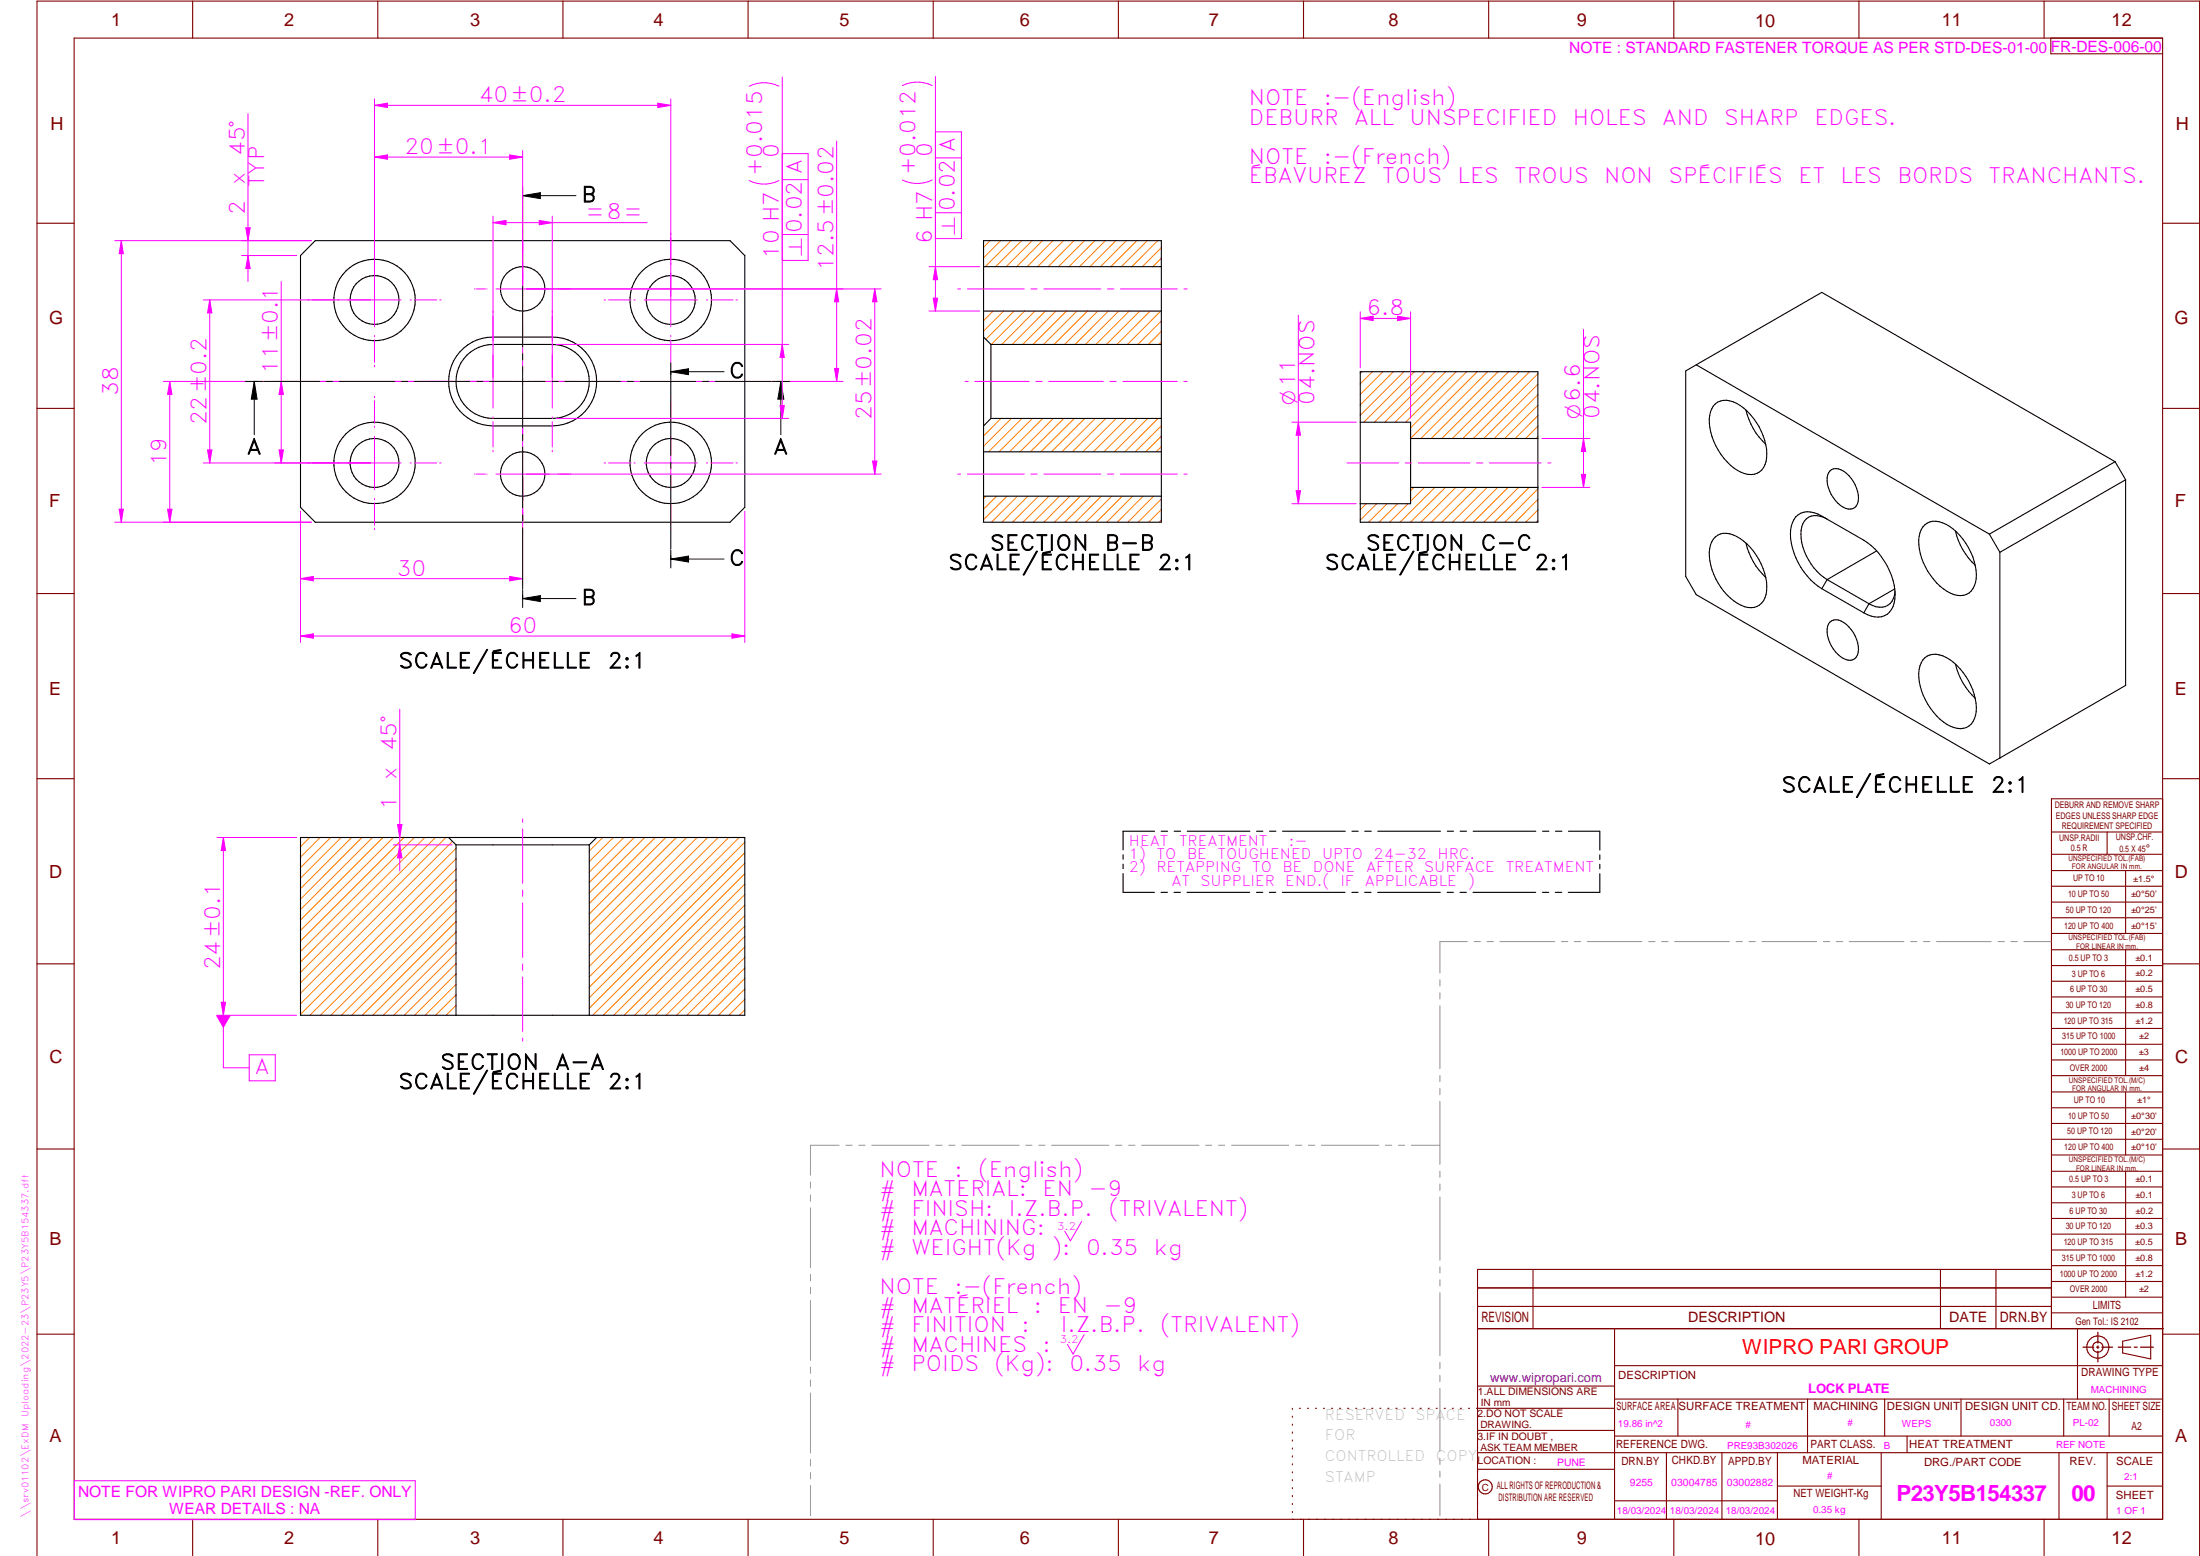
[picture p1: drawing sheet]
<svg xmlns="http://www.w3.org/2000/svg" width="594mm" height="420mm" viewBox="0 0 594 420" stroke-linecap="round" stroke-linejoin="round" font-family="sans-serif">
<g fill="none" stroke="#800000" stroke-width=".3">
<path d="M20 10.3h564v400h-564zM52 .3v10M102 .3v10M152 .3v10M202 .3v10M252 .3v10M302 .3v10M352 .3v10M402 .3v10M452 .3v10M502 .3v10M552 .3v10"/>
<path d="M553.8 10.3v4.2h30.2M10 60.3h10M584 60.3h10M10 110.3h10M584 110.3h10M10 160.3h10M584 160.3h10M10 210.3h10M584 215.7h-30v143.1M584 210.3h10M554 224.7h30M554 230.7h30"/>
<path d="M554 235.1h30M554 239.3h30M569 224.7v6M574 235.1v17M554 243.6h30M554 247.8h30M554 252.1h30M554 256.5h30M574 256.5v33.9M10 260.3h10M554 260.7h30M554 265h30"/>
<path d="M554 269.2h30M554 273.5h30M554 277.7h30M584 260.3h10M554 282h30M554 286.2h30M554 290.4h30M554 294.9h30M554 299.1h30M574 294.9v17M10 310.3h10M554 303.4h30"/>
<path d="M554 307.6h30M554 311.9h30M554 316.3h30M574 316.3v34M584 310.3h10M554 320.5h30M554 324.8h30M554 329h30M554 333.2h30M554 337.5h30M399 358.8h185.2M399 352.8h155"/>
<path d="M399 347.8h155M414 342.8v16M436 358.8v51.5M524 342.8v16M539 342.8v16M554 341.8h30M554 346h30M554 350.3h30M554 354.5h30M554 342.8h-155v67.5M561 358.8v19M10 360.3h10"/>
<path d="M399 374.3h37M436 377.8h148M453.1 377.8v10M488.1 377.8v14.5M508.9 377.8v10M529.5 377.8v10M557.3 377.8v10M569.5 377.8v10M573.2 362.2l7.6-1.6v6.3l-7.6-1.6zM584 368.8h-148M584 360.3h10M349 380.3v.3"/>
<path d="M349 382.4v.3M349 384.6v.3M349 386.7v.3M349 388.8v.3M349 391v.3M349 393.1v.3M349 395.3v.3M349 397.4v.3M349 399.5v.3M350.9 380.3h.2M353.1 380.3h.2M355.2 380.3h.3"/>
<path d="M357.4 380.3h.3M359.6 380.3h.3M361.7 380.3h.3M363.9 380.3h.3M366.1 380.3h.3M368.3 380.3h.2M370.4 380.3h.3M372.6 380.3h.3M374.8 380.3h.3M376.9 380.3h.4M379.1 380.3h.3M381.3 380.3h.3"/>
<path d="M383.4 380.3h.4M385.6 380.3h.3M387.8 380.3h.3M390 380.3h.3M392.2 380.3h.3M394.3 380.3h.3M396.5 380.3h.3M398.7 380.3h37.3M399 396.7h37M399 392.3h185M399 386.2h37M436 387.8h148"/>
<path d="M450 392.3v18M465 392.3v18M480 392.3v18M508 392.3v18M515 387.8v4.5M556 392.3v18M569 392.3v18M52 410.3v9.7M102 410.3v9.7M152 410.3v9.7M202 410.3v9.7M252 410.3v9.7"/>
<path d="M302 410.3v9.7M349 401.7v.3M349 403.8v.4M349 406v.3M349 408.1v.3M352 410.3v9.7M402 410.3v9.7M436 405.3h44M452 410.3v9.7M480 401.3h28M502 410.3v9.7M552 410.3v9.7"/>
<path d="M569 401.3h15M10 420v-419.7h584v419.7"/>
<circle cx="566.5" cy="363.7" r="1.39"/>
<circle cx="566.5" cy="363.8" r="3"/>
<circle cx="401.1" cy="401.5" r="1.9"/>
</g>
<g fill="none" stroke="#f0f" stroke-width=".27">
<path d="M31 65h53.1M101.1 63v.4M101.1 64.2v6.1M101.1 71.1v.3M101.1 73.8v14.4M128.1 78h.2M128.6 78h2.5M131.4 78h.1M133.9 78h14.4M141.1 62v.9M141.1 64.7v35.7M150.7 78h.1"/>
<path d="M151.2 78h2.4M154 78h.1M181.1 63v.4M181.1 64.2v6.1M181.1 71.1v.3M181.1 73.8v14.4M83.1 81h.4M84.3 81h6.1M91.2 81h.3M93.9 81h14.4M101.1 90.6v.3M101.1 91.7v6.1"/>
<path d="M101.1 98.6v.4M110.7 81h.4M111.9 81h6M118.7 81h.4M133.1 84v.4M133.1 85.3v6.8M133.1 93v.4M133.1 95.8v14.4M149.1 84v.4M149.1 85.3v6.8M149.1 93v.4M149.1 95.8v14.4"/>
<path d="M163.1 81h.4M164.3 81h6.1M171.2 81h.3M173.9 81h14.4M181.1 90.6v.3M181.1 91.7v6.1M181.1 98.6v.4M190.7 81h.4M191.9 81h6M198.7 81h.4M101.1 107v.4M101.1 108.2v6.1"/>
<path d="M101.1 115.1v.3M101.1 117.8v14.4M114.1 103h.4M115.4 103h6.9M123.1 103h.4M125.9 103h14.4M133.1 112.6v.4M133.1 113.9v6.8M141.1 102.2v1.7M141.1 105.7v35.7M141.9 103h14.4M149.1 112.6v.4"/>
<path d="M149.1 113.9v6.8M158.7 103h.4M160 103h6.8M167.7 103h.4M181.1 107v.4M181.1 108.2v6.1M181.1 115.1v.3M181.1 117.8v14.4M32.2 137.5h1.1l-.5 3.5zM83.1 125h.4M84.3 125h6.1M91.2 125h.3"/>
<path d="M93.9 125h14.4M101.1 134.6v.4M101.1 135.8v6M110.7 125h.4M111.9 125h6M118.7 125h.4M128.1 128h.2M128.6 128h2.5M131.4 128h.1M133.1 121.6v.4M133.9 128h14.4M149.1 121.6v.4"/>
<path d="M150.7 128h.1M151.2 128h2.4M154 128h.1M163.1 125h.4M164.3 125h6.1M171.2 125h.3M173.9 125h14.4M181.1 134.6v.4M181.1 135.8v6M190.7 125h.4M191.9 125h6M198.7 125h.4"/>
<path d="M31 141h53.1M101.1 142.6v.4M141.1 143.2v.8M181.1 142.6v.4M292.1 329.8l-3.1 5.3-1.5-2.7M292.8 360.4l-3 5.2-1.6-2.6M20.1 399.8h92v10.5h-92z"/>
</g>
<g fill="none" stroke="#949494" stroke-width=".27">
<path d="M396.2 254.3h-7.4v8.5M398.1 254.3h1.6M401.5 254.3h1.8M405 254.3h14.8M421.6 254.3h1.7M425.1 254.3h1.7M428.6 254.3h14.8M445.2 254.3h1.7M448.7 254.3h1.7M452.2 254.3h14.8M468.8 254.3h1.7M472.3 254.3h1.7"/>
<path d="M475.8 254.3h14.8M492.4 254.3h1.7M495.8 254.3h1.8M499.4 254.3h14.7M516 254.3h1.6M519.4 254.3h1.8M522.9 254.3h14.8M539.5 254.3h1.7M543 254.3h1.7M546.5 254.3h7.4M388.8 264.5v1.8M388.8 268.1v1.6"/>
<path d="M388.8 271.6v17M388.8 290.4v1.7M388.8 293.9v1.7M388.8 297.4v17M218.9 319.2v1.6M226.6 309.2h-7.7v8.1M228.4 309.2h1.7M231.9 309.2h1.7M235.4 309.2h15.5M252.7 309.2h1.7M256.2 309.2h1.7M259.7 309.2h15.5"/>
<path d="M277 309.2h1.7M280.5 309.2h1.7M284 309.2h15.5M301.2 309.2h1.8M304.8 309.2h1.7M308.3 309.2h15.5M325.5 309.2h1.7M329.1 309.2h1.6M332.6 309.2h15.4M349.8 309.2h1.7M353.3 309.2h1.7M356.8 309.2h15.5"/>
<path d="M374.1 309.2h1.7M377.6 309.2h1.7M381.1 309.2h7.7M388.8 316.2v1.7M388.8 319.7v1.7M218.9 322.6v1.8M218.9 326.1v16.2M388.8 323.2v17.1M218.9 344.1v1.8M218.9 347.6v1.7M218.9 351.2v16.1M388.8 342.1v1.6"/>
<path d="M388.8 345.6v1.7M388.8 349v17.1M218.9 369.1v1.7M218.9 372.6v1.8M218.9 376.1v16.2M388.8 367.9v1.7M388.8 371.4v1.7M388.8 374.9v17M218.9 394.1v1.8M218.9 397.6v1.7M388.8 393.7v1.7M388.8 397.2v1.7"/>
<path d="M218.9 401.2v8.1M388.8 400.7v8.6"/>
</g>
<path d="M566.5 359.7v3M562.5 363.8h2.9M566.1 363.8h.7M566.5 363.4v.7M566.5 364.9v2.8M567.6 363.8h2.9M572 363.8h3.4M576.3 363.8h.8M578 363.8h3.5" fill="none" stroke="#800000" stroke-width=".34"/>
<g fill="none" stroke="#000" stroke-width=".3">
<path d="M85.1 65h112l4 4v68l-4 4h-112l-4-4v-68zM124.2 95a11.8 11.8 0 0 1 8.9-4h16a12 12 0 0 1 12 12 12 12 0 0 1-12 12h-16a12 12 0 0 1-10.9-7.1 12 12 0 0 1 2-12.9zM126.1 95.9a10.1 10.1 0 0 1 7-2.9h16a10 10 0 0 1 10 10 10 10 0 0 1-10 10h-16a10 10 0 0 1-9.2-6.2 10 10 0 0 1 2.2-10.9zM458 98.5l33.9-19.5 79.3 45.7M458 98.5l-2.8 1.7v55.5l2.8 4.9 79.2 45.7 2.8-1.6M458 98.5l79.2 45.7M463.2 109.1a5.4 5.4 0 0 1 6.7 .4 16.8 16.8 0 0 1 7.1 14.1 4.5 4.5 0 0 1-6.8 4 16.5 16.5 0 0 1-8.5-15.4 5.5 5.5 0 0 1 1.5-3.1zM471.5 110.7a18.5 18.5 0 0 0 5.3 9.3M494.2 127.2a2.89 2.89 0 0 1 3.7 .1 8.8 8.8 0 0 1 3.7 8.7 2.47 2.47 0 0 1-3.9 .9 8.9 8.9 0 0 1-4.2-8.6zM571.2 124.7l2.8 4.8M571.2 124.7l-34 19.5M574 129.5v55.6l-34 19.6"/>
<path d="M574 129.5l-34 19.6M463.2 145a5.4 5.4 0 0 1 6.7 .5 16.8 16.8 0 0 1 7.1 14 4.5 4.5 0 0 1-6.8 3.9 16.4 16.4 0 0 1-8.5-15.3 5.2 5.2 0 0 1 1.5-3.1zM471.5 146.6a18.5 18.5 0 0 0 5.3 9.3M491.9 159a18.5 18.5 0 0 1-8.4-15.9 4.7 4.7 0 0 1 5.4-4.8l2 .5 12.4 7.1a18.3 18.3 0 0 1 8.4 15.8 4.8 4.8 0 0 1-7.4 4.3l-1-.5M491.9 159l11.4 6.5M493.4 156.5l11.3 6.5M493.4 140.2a4.4 4.4 0 0 0-6.2 .5 9.8 9.8 0 0 0 .6 9.4l.6 1.1a14.6 14.6 0 0 0 5 5.3M493.4 156.5l-1.5 2.5M506.8 148.8l-13.4 7.7M511.7 159l-7 4M511.7 159.7a4.1 4.1 0 0 1-6.1 3.8l-.9-.5M519.8 141.7a5.4 5.4 0 0 1 6.7 .5 17.1 17.1 0 0 1 7.1 14 4.4 4.4 0 0 1-5 4.6 13.7 13.7 0 0 1-8.7-7.7 12.3 12.3 0 0 1-1.1-10.1z"/>
<path d="M528.1 143.4a17.4 17.4 0 0 0 5.3 9.2M537.2 144.2l2.8 4.9M540 149.1v55.6M494.2 168a2.83 2.83 0 0 1 3.7 .1 8.7 8.7 0 0 1 3.7 8.7 2.47 2.47 0 0 1-3.9 1 8.9 8.9 0 0 1-4.2-8.7zM504.7 163l-1.4 2.5M519.8 177.6a5.4 5.4 0 0 1 6.7 .5 17 17 0 0 1 7.1 14.1 4.4 4.4 0 0 1-4.1 4.6 10.8 10.8 0 0 1-8.2-5.5 14.5 14.5 0 0 1-2.9-11.5l.8-1.6zM528.1 179.3a17.9 17.9 0 0 0 5.3 9.3"/>
<circle cx="141.1" cy="78" r="6"/>
<circle cx="101.1" cy="81" r="6.6"/>
<circle cx="101.1" cy="81" r="11"/>
<circle cx="181.1" cy="81" r="11"/>
<circle cx="181.1" cy="81" r="6.6"/>
<circle cx="101.1" cy="125" r="11"/>
<circle cx="101.2" cy="125" r="6.6"/>
<circle cx="141.1" cy="128" r="6"/>
<circle cx="181.1" cy="125" r="6.6"/>
<circle cx="181.1" cy="125" r="11"/>
</g>
<path d="M32.2 137.5h1.1l-.5 3.5z" fill="#f0f"/>
<path d="M32.8 65l.5 3.5h-1.1z" fill="none" stroke="#f0f" stroke-width=".27"/>
<path d="M32.8 65l.5 3.5h-1.1z" fill="#f0f"/>
<path d="M32.8 65v76M81.1 138v20M141.1 129v29M81.1 156.3l3.5-.6v1.1z" fill="none" stroke="#f0f" stroke-width=".27"/>
<path d="M81.1 156.3l3.5-.6v1.1z" fill="#f0f"/>
<path d="M137.6 155.7l3.5 .6-3.5 .5z" fill="none" stroke="#f0f" stroke-width=".27"/>
<path d="M137.6 155.7l3.5 .6-3.5 .5z" fill="#f0f"/>
<path d="M81.1 138v35.5M201.1 138v35.5M81.1 156.3h60M81.1 171.7l3.5-.5v1.1z" fill="none" stroke="#f0f" stroke-width=".27"/>
<path d="M81.1 171.7l3.5-.5v1.1z" fill="#f0f"/>
<path d="M197.6 171.2l3.5 .5-3.5 .6z" fill="none" stroke="#f0f" stroke-width=".27"/>
<path d="M197.6 171.2l3.5 .5-3.5 .6z" fill="#f0f"/>
<path d="M65.2 65h18.9M65.2 69h14.9M66.4 61.5h1.2l-.6 3.5zM81.1 171.7h120" fill="none" stroke="#f0f" stroke-width=".27"/>
<path d="M66.4 61.5h1.2l-.6 3.5z" fill="#f0f"/>
<path d="M67 69l.6 3.5h-1.2z" fill="none" stroke="#f0f" stroke-width=".27"/>
<path d="M67 69l.6 3.5h-1.2z" fill="#f0f"/>
<path d="M67 30.7v45.3M44.1 103h88M45.2 137.5h1.2l-.6 3.5zM44.1 141h40" fill="none" stroke="#f0f" stroke-width=".27"/>
<path d="M45.2 137.5h1.2l-.6 3.5z" fill="#f0f"/>
<path d="M45.8 103l.6 3.5h-1.2z" fill="none" stroke="#f0f" stroke-width=".27"/>
<path d="M45.8 103l.6 3.5h-1.2z" fill="#f0f"/>
<path d="M142.2 78h85.5M225.3 99.5h1.2l-.6 3.5zM45.8 103v38M150.2 103h77.5" fill="none" stroke="#f0f" stroke-width=".27"/>
<path d="M225.3 99.5h1.2l-.6 3.5z" fill="#f0f"/>
<path d="M225.9 78l.6 3.5h-1.2z" fill="none" stroke="#f0f" stroke-width=".27"/>
<path d="M225.9 78l.6 3.5h-1.2z" fill="#f0f"/>
<path d="M225.9 38.1v64.9M142.2 78h95.7M142.2 128h95.7M235.6 124.5h1.2l-.6 3.5z" fill="none" stroke="#f0f" stroke-width=".27"/>
<path d="M235.6 124.5h1.2l-.6 3.5z" fill="#f0f"/>
<path d="M236.2 78l.6 3.5h-1.2z" fill="none" stroke="#f0f" stroke-width=".27"/>
<path d="M236.2 78l.6 3.5h-1.2z" fill="#f0f"/>
<path d="M236.2 78v50M74.2 103h57.9M74.2 125h25.9M75.3 121.5h1.2l-.6 3.5z" fill="none" stroke="#f0f" stroke-width=".27"/>
<path d="M75.3 121.5h1.2l-.6 3.5z" fill="#f0f"/>
<path d="M75.9 103l.6 3.5h-1.2z" fill="none" stroke="#f0f" stroke-width=".27"/>
<path d="M75.9 103l.6 3.5h-1.2z" fill="#f0f"/>
<path d="M75.9 76v49M54.9 81h45.2M54.9 125h45.2M56 121.5h1.2l-.6 3.5z" fill="none" stroke="#f0f" stroke-width=".27"/>
<path d="M56 121.5h1.2l-.6 3.5z" fill="#f0f"/>
<path d="M56.6 81l.6 3.5h-1.2z" fill="none" stroke="#f0f" stroke-width=".27"/>
<path d="M56.6 81l.6 3.5h-1.2z" fill="#f0f"/>
<path d="M56.6 81v44M58.6 226.1h21.5M141.1 221.1v.9M141.1 223.8v14.7M141.1 240.3v1.7M141.1 243.8v14.7M58.6 274.2h21.5M59.7 270.6h1.2l-.6 3.6zM141.1 260.3v1.7M141.1 263.8v14.7M141.1 280.3v.8" fill="none" stroke="#f0f" stroke-width=".27"/>
<g fill="none" stroke="#000" stroke-width=".27">
<path d="M66.2 103h4.8M68.7 103v14.4M68.7 103l.7 4.8h-1.5zM71.3 103h15M88.1 103h1.7M91.6 103h15M108.4 103h1.7M111.9 103h15M128.7 103h1.7M132.2 103h15M149 103h1.7M152.5 103h15"/>
<path d="M169.4 103h1.7M172.8 103h15.1M189.7 103h1.7M193.2 103h15M208.5 103h4.8M210.9 103l.8 4.8h-1.6zM210.9 103v14.4"/>
</g>
<path d="M68.7 103l.7 4.8h-1.5zM210.9 103l.8 4.8h-1.6z" fill="#000"/>
<g fill="none" stroke="#ff8000" stroke-width=".27">
<path d="M83.6 226.1l-2.5 2.5M86.4 226.1l-5.3 5.3M89.3 226.1l-8.2 8.2M92.1 226.1l-11 11M94.9 226.1l-13.8 13.8M97.7 226.1l-16.6 16.7M100.6 226.1l-19.5 19.5M103.4 226.1l-22.3 22.3M106.2 226.1l-25.1 25.1M109.1 226.1l-28 28M111.9 226.1l-30.8 30.8M114.7 226.1l-33.6 33.7"/>
<path d="M117.6 226.1l-36.5 36.5M120.4 226.1l-39.3 39.3M122.2 227.2l-41.1 41M123.1 234.7l-39.4 39.5M123.1 237.5l-36.6 36.7M123.1 229.1l-42 42M123.1 231.9l-42 42M162.8 226.1l-3.7 3.7M165.6 226.1l-6.5 6.6M168.5 226.1l-9.4 9.4M171.3 226.1l-12.2 12.2M174.1 226.1l-15 15"/>
<path d="M176.9 226.1l-17.8 17.9M179.8 226.1l-20.7 20.7M182.6 226.1l-23.5 23.5M185.4 226.1l-26.3 26.3M188.2 226.1l-29.1 29.2M191.1 226.1l-32 32M193.9 226.1l-34.8 34.8M196.8 226.1l-37.7 37.7M199.6 226.1l-40.5 40.5M201.1 227.4l-42 42M201.1 230.3l-42 41.9M201.1 233.1l-41 41.1"/>
<path d="M201.1 235.9l-38.2 38.3M201.1 238.7l-35.4 35.5M123.1 243.2l-30.9 31M123.1 240.4l-33.7 33.8M123.1 246l-28.1 28.2M123.1 248.8l-25.3 25.4M123.1 251.7l-22.4 22.5M123.1 254.5l-19.6 19.7M123.1 257.3l-16.8 16.9M201.1 258.5l-15.6 15.7M201.1 255.7l-18.4 18.5M201.1 241.6l-32.5 32.6"/>
<path d="M201.1 244.4l-29.7 29.8M201.1 247.2l-26.9 27M201.1 250.1l-24.1 24.1M201.1 252.9l-21.2 21.3M123.1 260.2l-13.9 14M123.1 263l-11.1 11.2M123.1 265.8l-8.3 8.4M123.1 268.6l-5.5 5.6M123.1 271.5l-2.6 2.7M201.1 269.8l-4.3 4.4M201.1 267l-7.1 7.2M201.1 272.7l-1.5 1.5"/>
<path d="M201.1 264.2l-9.9 10M201.1 261.4l-12.8 12.8"/>
</g>
<path d="M81.1 226.1h120v48.1h-120zM121.2 226.1l1.9 2M123.1 228.1h36M123.1 228.1v46.1M159.1 228.1v46.1M161.1 226.1l-2 2" fill="none" stroke="#000" stroke-width=".3"/>
<path d="M59.7 270.6h1.2l-.6 3.6z" fill="#f0f"/>
<path d="M60.3 226.1l.6 3.6h-1.2z" fill="none" stroke="#f0f" stroke-width=".27"/>
<path d="M60.3 226.1l.6 3.6h-1.2z" fill="#f0f"/>
<path d="M60.3 226.1v62.2" fill="none" stroke="#f0f" stroke-width=".27"/>
<path d="M58.3 274.2h4.1l-2.1 3.5z" fill="#f0f"/>
<g fill="none" stroke="#f0f" stroke-width=".27">
<path d="M243.7 23.1a9.1 9.1 0 0 1 8 0M251.7 48.6a9.1 9.1 0 0 1-8 0M250.9 72h13.6M258.6 78h.8M261.2 78h15.4M278.4 78h1.7M281.9 78h15.4M299 78h1.8M302.5 78h15.4M319.7 78h.9M250.9 84h13.6M252 80.5h1.2l-.6 3.5z"/>
<path d="M260.6 103h.8M263.2 103h14.7M279.7 103h1.7M283.2 103h14.7M299.7 103h1.7M303.2 103h14.7M319.7 103h.9M258.6 128h.8M261.2 128h15.4M278.4 128h1.7M281.9 128h15.4M299 128h1.8"/>
<path d="M302.5 128h15.4M319.7 128h.9M60.3 288.3h7M67.3 284.8h7v7h-7z"/>
</g>
<g fill="none" stroke="#000" stroke-width=".27">
<path d="M141.1 50.4v4.8M141.1 55.5v16.4M141.1 52.8h14.4M141.1 52.8l4.8-.8v1.6zM141.1 73.7v1.7M141.1 77.2v16.5M141.1 95.5v1.7M141.1 99v16.4M141.1 117.2v1.8M141.1 120.7v16.5M141.1 139v1.7M141.1 142.5v16.5"/>
<path d="M141.1 159.2v4.8M141.1 161.6l4.8-.8v1.6zM141.1 161.6h14.4"/>
</g>
<path d="M141.1 52.8l4.8-.8v1.6zM141.1 161.6l4.8-.8v1.6z" fill="#000"/>
<g fill="none" stroke="#ff8000" stroke-width=".27">
<path d="M267.4 65l-1.8 1.8M270.2 65l-4.6 4.6M273 65l-6.9 7M275.9 65l-7 7M278.7 65l-7 7M281.5 65l-7 7M284.3 65l-6.9 7M287.2 65l-7 7M290 65l-7 7M292.9 65l-7.1 7M295.6 65l-6.9 7M298.5 65l-7 7"/>
<path d="M301.3 65l-7 7M304.2 65l-7 7M307 65l-7 7M309.8 65l-7 7M312.6 65l-7 7M313.6 69.7l-2.3 2.3M313.6 66.9l-5.1 5.1M268.2 84l-2.6 2.6M271 84l-5.4 5.4M273.8 84l-7.6 7.6M276.7 84l-9 9M279.5 84l-9 9"/>
<path d="M282.3 84l-9 9M285.2 84l-9 9M288 84l-9 9M290.8 84l-9 9M293.7 84l-9.1 9M296.5 84l-9 9M299.3 84l-9 9M302.1 84l-9 9M305 84l-9.1 9M307.8 84l-9 9M310.6 84l-9 9M313.4 84l-8.9 9"/>
<path d="M313.6 92.3l-.7 .7M313.6 89.5l-3.5 3.5M313.6 86.7l-6.4 6.3M270.3 113l-4.7 4.7M273.1 113l-7.5 7.5M276 113l-9.1 9M278.8 113l-9 9M281.6 113l-9 9M284.4 113l-8.9 9M287.3 113l-9.1 9M290.1 113l-9 9M292.9 113l-9 9"/>
<path d="M295.7 113l-8.9 9M298.6 113l-9 9M301.4 113l-9 9M304.2 113l-9 9M307.1 113l-9 9M309.9 113l-9 9M312.7 113l-9 9M313.6 117.8l-4.2 4.2M313.6 115l-7 7M266.3 134l-.7 .7M269.1 134l-3.5 3.5M271.9 134l-6.3 6.3"/>
<path d="M274.7 134l-6.9 7M277.6 134l-7 7M280.4 134l-7 7M283.2 134l-7 7M286.1 134l-7 7M288.9 134l-7 7M291.7 134l-7 7M294.5 134l-6.9 7M297.4 134l-7 7M300.2 134l-7 7M303.1 134l-7.1 7M305.9 134l-7 7"/>
<path d="M308.7 134l-7 7M311.5 134l-7 7M313.6 120.6l-1.4 1.4M313.6 137.6l-3.4 3.4M313.6 134.7l-6.3 6.3M313.6 140.4l-.6 .6"/>
</g>
<path d="M265.6 65h48v76h-48zM265.6 72h48M265.6 84h48M265.6 91l2 2M267.6 93h46M267.6 93v20M267.6 113h46M267.6 113l-2 2M265.6 134h48M265.6 122h48" fill="none" stroke="#000" stroke-width=".3"/>
<path d="M252 80.5h1.2l-.6 3.5z" fill="#f0f"/>
<path d="M252.6 72l.6 3.5h-1.2z" fill="none" stroke="#f0f" stroke-width=".27"/>
<path d="M252.6 72l.6 3.5h-1.2z" fill="#f0f"/>
<path d="M252.6 20.7v63.3M252.6 35.6h7v28.8h-7M101.1 40.6v39.4M137.6 41.8l3.5 .6-3.5 .6zM141.1 40.6v36.4M252.6 57.4h7M252.6 42.6h7" fill="none" stroke="#f0f" stroke-width=".27"/>
<path d="M137.6 41.8l3.5 .6-3.5 .6z" fill="#f0f"/>
<path d="M101.1 42.4l3.5-.6v1.2z" fill="none" stroke="#f0f" stroke-width=".27"/>
<path d="M101.1 42.4l3.5-.6v1.2z" fill="#f0f"/>
<path d="M101.1 28.4l3.5-.5v1.1zM101.1 26.7v53.3M181.1 26.7v53.3M101.1 42.4h40" fill="none" stroke="#f0f" stroke-width=".27"/>
<path d="M101.1 28.4l3.5-.5v1.1z" fill="#f0f"/>
<path d="M177.6 27.9l3.5 .5-3.5 .6z" fill="none" stroke="#f0f" stroke-width=".27"/>
<path d="M177.6 27.9l3.5 .5-3.5 .6z" fill="#f0f"/>
<path d="M101.1 28.4h80M348.9 114h17.4M348.9 136h17.4M350 132.5h1.2l-.6 3.5zM363.7 125h14M379.5 125h1.7M383 125h13.9M398.7 125h1.7M402.2 125h14M418 125h.8" fill="none" stroke="#f0f" stroke-width=".27"/>
<path d="M181.1 98v4.8M181.1 103v20M181.1 100.4h14.4M181.1 100.4l4.8-.8v1.6zM181.1 124.8v1.7M181.1 128.3v20M181.1 151l4.8-.8v1.6zM181.1 148.5v4.9M181.1 151h14.4" fill="none" stroke="#000" stroke-width=".27"/>
<path d="M181.1 100.4l4.8-.8v1.6zM181.1 151l4.8-.8v1.6z" fill="#000"/>
<g fill="none" stroke="#ff8000" stroke-width=".27">
<path d="M367.8 100.4l-.5 .4M370.6 100.4l-3.3 3.3M373.4 100.4l-6.1 6.1M376.3 100.4l-9 8.9M379.1 100.4l-11.8 11.7M381.9 100.4l-13.6 13.6M384.8 100.4l-13.7 13.6M387.6 100.4l-13.6 13.6M390.4 100.4l-13.6 13.6M393.2 100.4l-13.6 13.6M396.1 100.4l-15.2 15.1M398.9 100.4l-18 18"/>
<path d="M401.7 100.4l-18 18M404.5 100.4l-18 18M407.4 100.4l-18.1 18M410.2 100.4l-18 18M413 100.4l-18 18M415.3 100.9l-17.5 17.5M415.3 109.4l-9 9M415.3 117.9l-.5 .5M415.3 112.2l-6.2 6.2M415.3 103.8l-14.6 14.6M415.3 115.1l-3.3 3.3M415.3 106.6l-11.8 11.8"/>
<path d="M368.9 136l-1.6 1.6M371.8 136l-4.5 4.5M374.6 136l-5 5M377.4 136l-5 5M380.2 136l-5 5M381.8 131.6l-.9 .9M384.6 131.6l-3.7 3.7M387.5 131.6l-9.4 9.4M390.3 131.6l-9.4 9.4M393.1 131.6l-9.4 9.4M395.9 131.6l-9.4 9.4M398.8 131.6l-9.4 9.4"/>
<path d="M401.6 131.6l-9.4 9.4M404.4 131.6l-9.4 9.4M407.2 131.6l-9.4 9.4M410.1 131.6l-9.4 9.4M412.9 131.6l-9.4 9.4M415.3 134.9l-6.1 6.1M415.3 137.7l-3.3 3.3M415.3 132l-8.9 9M415.3 140.5l-.5 .5"/>
</g>
<path d="M367.3 100.4h48v40.6h-48zM367.3 114h13.6v22h-13.6M380.9 118.4h34.4M380.9 131.6h34.4" fill="none" stroke="#000" stroke-width=".3"/>
<path d="M350 132.5h1.2l-.6 3.5z" fill="#f0f"/>
<path d="M350.6 114l.6 3.5h-1.2z" fill="none" stroke="#f0f" stroke-width=".27"/>
<path d="M350.6 114l.6 3.5h-1.2z" fill="#f0f"/>
<path d="M350.6 85.1v50.9M416.3 118.4h13M416.3 131.6h13M427 128.1h1.2l-.6 3.5z" fill="none" stroke="#f0f" stroke-width=".27"/>
<path d="M427 128.1h1.2l-.6 3.5z" fill="#f0f"/>
<path d="M427.6 118.4l.6 3.5h-1.2z" fill="none" stroke="#f0f" stroke-width=".27"/>
<path d="M427.6 118.4l.6 3.5h-1.2z" fill="#f0f"/>
<path d="M367.3 86l3.5-.6v1.2zM367.3 84.2v15.1M380.9 84.2v28.7M427.6 88.9v42.7" fill="none" stroke="#f0f" stroke-width=".27"/>
<path d="M367.3 86l3.5-.6v1.2z" fill="#f0f"/>
<path d="M377.4 85.4l3.5 .6-3.5 .6z" fill="none" stroke="#f0f" stroke-width=".27"/>
<path d="M377.4 85.4l3.5 .6-3.5 .6z" fill="#f0f"/>
<path d="M367.3 86h13.6M106.2 228.1h15.9M107.4 222.6h1.1l-.6 3.5z" fill="none" stroke="#f0f" stroke-width=".27"/>
<path d="M107.4 222.6h1.1l-.6 3.5z" fill="#f0f"/>
<path d="M107.9 228.1l.6 3.5h-1.1z" fill="none" stroke="#f0f" stroke-width=".27"/>
<path d="M107.9 228.1l.6 3.5h-1.1z" fill="#f0f"/>
<path d="M133.1 58.4v43.5M149.1 58.4v43.5M133.1 60.1l3.5-.6v1.2zM107.9 191.5v43.7" fill="none" stroke="#f0f" stroke-width=".27"/>
<g fill="none" stroke="#000" stroke-width=".3">
<path d="M303.3 230.8v1.2M303.3 233.3v1.3M303.3 235.9v5.1h8.4M311.8 224.5h-8.5v5M313.6 224.5h1.7M317.1 224.5h1.7M320.6 224.5h16.9M339.3 224.5h1.7M342.8 224.5h1.7M346.3 224.5h17M365.1 224.5h1.7M368.5 224.5h1.8"/>
<path d="M372.1 224.5h16.9M390.8 224.5h1.7M394.3 224.5h1.7M397.8 224.5h16.9M416.6 224.5h1.6M420 224.5h1.8M423.5 224.5h8.5v5M432 235.9v5.1h-8.5M432 230.8v1.3M432 233.4v1.2M313.5 241h1.7M317 241h1.8"/>
<path d="M320.5 241h17M339.3 241h1.7M342.8 241h1.7M346.3 241h16.9M365 241h1.7M368.5 241h1.7M372 241h17M390.8 241h1.7M394.2 241h1.8M397.8 241h16.9M416.5 241h1.7M420 241h1.7"/>
</g>
<path d="M133.1 60.1l3.5-.6v1.2z" fill="#f0f"/>
<path d="M145.6 59.5l3.5 .6-3.5 .6z" fill="none" stroke="#f0f" stroke-width=".27"/>
<path d="M145.6 59.5l3.5 .6-3.5 .6z" fill="#f0f"/>
<path d="M202.3 23.3a9 9 0 0 1 8 0M210.3 48.8a9 9 0 0 1-8 0M133.1 60.1h41.6M150.2 93h62.8M150.2 113h62.8M210.6 109.5h1.2l-.6 3.5z" fill="none" stroke="#f0f" stroke-width=".27"/>
<path d="M210.6 109.5h1.2l-.6 3.5z" fill="#f0f"/>
<path d="M211.2 93l.6 3.5h-1.2z" fill="none" stroke="#f0f" stroke-width=".27"/>
<path d="M211.2 93l.6 3.5h-1.2z" fill="#f0f"/>
<path d="M211.2 20.8v92.2M211.2 48.5h7M211.2 41.5h7v28.8h-7M211.2 63.3h7" fill="none" stroke="#f0f" stroke-width=".27"/>
<g font-size="6" fill="#f0f">
<text x="512.1" y="405.2">P23Y5B154337</text>
<text x="559.4" y="405.2">00</text>
</g>
<g font-size="5.7" fill="#f0f">
<text x="129.3" y="27.6">40±0.2</text>
<text x="337.3" y="28.4">NOTE</text>
<text x="357.5" y="28.4">:-(English)</text>
<text x="337.3" y="33.7">DEBURR</text>
<text x="365.7" y="33.7">ALL</text>
<text x="380.6" y="33.7">UNSPECIFIED</text>
<text x="424.7" y="33.7">HOLES</text>
<text x="448.9" y="33.7">AND</text>
<text x="465.5" y="33.7">SHARP</text>
<text x="489.9" y="33.7">EDGES.</text>
<text x="109.3" y="41.5">20±0.1</text>
<text x="66.1" y="42.1" transform="rotate(-90 66.1 42.1)">45°</text>
<text x="205.8" y="47.5" transform="rotate(-90 205.8 47.5)">+0.015</text>
<text x="210.3" y="42.6" transform="rotate(-90 210.3 42.6)">0</text>
<text x="247.2" y="47.4" transform="rotate(-90 247.2 47.4)">+0.012</text>
<text x="251.7" y="42.4" transform="rotate(-90 251.7 42.4)">0</text>
<text x="337.3" y="44.2">NOTE</text>
<text x="357.4" y="44.2">:-(French)</text>
<text x="66.1" y="49.9" transform="rotate(-90 66.1 49.9)">x</text>
<text x="71.3" y="50.5" transform="rotate(-90 71.3 50.5)">TYP</text>
<text x="337.3" y="49.4">ÉBAVUREZ</text>
<text x="373.3" y="49.4">TOUS</text>
<text x="393.6" y="49.4">LES</text>
<text x="408.9" y="49.4">TROUS</text>
<text x="433.2" y="49.4">NON</text>
<text x="450.5" y="49.4">SPÉCIFIÉS</text>
<text x="485.6" y="49.4">ET</text>
<text x="497" y="49.4">LES</text>
<text x="512.4" y="49.4">BORDS</text>
<text x="537" y="49.4">TRANCHANTS.</text>
<text x="66.1" y="58" transform="rotate(-90 66.1 58)">2</text>
<text x="158.2" y="59.2">=8=</text>
<text x="257.8" y="57.1" transform="rotate(-90 257.8 57.1)">0.02 A</text>
<text x="216.5" y="62.9" transform="rotate(-90 216.5 62.9)">0.02 A</text>
<text x="251.7" y="65.8" transform="rotate(-90 251.7 65.8)">6 H7</text>
<text x="210.3" y="69.9" transform="rotate(-90 210.3 69.9)">10 H7</text>
<text x="225" y="73.2" transform="rotate(-90 225 73.2)">12.5±0.02</text>
<text x="369" y="85.1">6.8</text>
<text x="75.1" y="101" transform="rotate(-90 75.1 101)">11±0.1</text>
<text x="31.9" y="106.9" transform="rotate(-90 31.9 106.9)">38</text>
<text x="235.3" y="113.4" transform="rotate(-90 235.3 113.4)">25±0.02</text>
<text x="355" y="109.3" transform="rotate(-90 355 109.3)">04.NOS</text>
<text x="432" y="113.1" transform="rotate(-90 432 113.1)">04.NOS</text>
<text x="55.7" y="114.9" transform="rotate(-90 55.7 114.9)">22±0.2</text>
<text x="45" y="125.9" transform="rotate(-90 45 125.9)">19</text>
<text x="107.2" y="155.4">30</text>
<text x="137.2" y="170.9">60</text>
<text x="107.1" y="202.9" transform="rotate(-90 107.1 202.9)">45°</text>
<text x="107.1" y="210.7" transform="rotate(-90 107.1 210.7)">x</text>
<text x="107.1" y="218.8" transform="rotate(-90 107.1 218.8)">1</text>
<text x="59.4" y="262" transform="rotate(-90 59.4 262)">24±0.1</text>
<text x="68.8" y="290.1">A</text>
<text x="237.5" y="317.8">NOTE</text>
<text x="257.7" y="317.8">:</text>
<text x="264.1" y="317.8">(English)</text>
<text x="237.5" y="323">#</text>
<text x="246.1" y="323">MATERIAL:</text>
<text x="281.5" y="323">EN</text>
<text x="293.9" y="323">-9</text>
<text x="237.5" y="328.3">#</text>
<text x="246.1" y="328.3">FINISH:</text>
<text x="272.4" y="328.3">I.Z.B.P.</text>
<text x="299.3" y="328.3">(TRIVALENT)</text>
<text x="237.5" y="333.5">#</text>
<text x="246.1" y="333.5">MACHINING:</text>
<text x="237.5" y="338.8">#</text>
<text x="246.1" y="338.8">WEIGHT(Kg</text>
<text x="284" y="338.8">):</text>
<text x="293.3" y="338.8">0.35</text>
<text x="311.6" y="338.8">kg</text>
<text x="237.5" y="349.3">NOTE</text>
<text x="257.7" y="349.3">:-(French)</text>
<text x="237.5" y="354.5">#</text>
<text x="237.5" y="359.8">#</text>
<text x="246.1" y="359.8">FINITION</text>
<text x="246.1" y="354.5">MATÉRIEL</text>
<text x="275.8" y="359.8">:</text>
<text x="279.2" y="354.5">:</text>
<text x="285.6" y="354.5">EN</text>
<text x="286.4" y="359.8">I.Z.B.P.</text>
<text x="298" y="354.5">-9</text>
<text x="313.3" y="359.8">(TRIVALENT)</text>
<text x="237.5" y="365">#</text>
<text x="246.1" y="365">MACHINES</text>
<text x="281.5" y="365">:</text>
<text x="237.5" y="370.3">#</text>
<text x="246.1" y="370.3">POIDS</text>
<text x="268.5" y="370.3">(Kg):</text>
<text x="288.8" y="370.3">0.35</text>
<text x="307.1" y="370.3">kg</text>
</g>
<g font-size="5.7">
<text x="157" y="54.6">B</text>
<text x="196.9" y="102.1">C</text>
<text x="66.6" y="122.6">A</text>
<text x="208.8" y="122.6">A</text>
<text x="267.3" y="148.6">SECTION</text>
<text x="298.3" y="148.6">B-B</text>
<text x="368.8" y="148.6">SECTION</text>
<text x="399.8" y="148.6">C-C</text>
<text x="196.9" y="152.7">C</text>
<text x="256.1" y="153.9">SCALE/ÉCHELLE</text>
<text x="312.6" y="153.9">2:1</text>
<text x="357.8" y="153.9">SCALE/ÉCHELLE</text>
<text x="414.3" y="153.9">2:1</text>
<text x="157" y="163.4">B</text>
<text x="107.6" y="180.4">SCALE/ÉCHELLE</text>
<text x="164.1" y="180.4">2:1</text>
<text x="481.1" y="214">SCALE/ÉCHELLE</text>
<text x="537.6" y="214">2:1</text>
<text x="118.9" y="288.8">SECTION</text>
<text x="149.9" y="288.8">A-A</text>
<text x="107.6" y="294">SCALE/ÉCHELLE</text>
<text x="164.1" y="294">2:1</text>
</g>
<text font-size="5.6" fill="#f00" x="470.5" y="365.5">WIPRO PARI GROUP</text>
<g font-size="5.4" fill="#f0f">
<text x="257.8" y="63.3" transform="rotate(-90 257.8 63.3)">n</text>
<text x="216.5" y="69.2" transform="rotate(-90 216.5 69.2)">n</text>
<text x="349.7" y="109.3" transform="rotate(-90 349.7 109.3)">O11</text>
<text x="426.7" y="113.1" transform="rotate(-90 426.7 113.1)">O6.6</text>
</g>
<g font-size="4.9" fill="#800000">
<text x="30" y="6.9">1</text>
<text x="76.7" y="6.9">2</text>
<text x="127" y="6.9">3</text>
<text x="176.5" y="6.9">4</text>
<text x="226.7" y="6.9">5</text>
<text x="275.4" y="6.9">6</text>
<text x="326.4" y="6.9">7</text>
<text x="375" y="6.9">8</text>
<text x="425.8" y="6.9">9</text>
<text x="473.9" y="7.3">10</text>
<text x="524.3" y="6.9">11</text>
<text x="570.2" y="6.9">12</text>
<text x="13.6" y="35.1">H</text>
<text x="587.6" y="35.1">H</text>
<text x="13.2" y="87.5">G</text>
<text x="587.2" y="87.5">G</text>
<text x="13.2" y="137">F</text>
<text x="587.2" y="137">F</text>
<text x="13.2" y="187.6">E</text>
<text x="587.2" y="187.6">E</text>
<text x="13.2" y="237">D</text>
<text x="587.2" y="237">D</text>
<text x="13.4" y="287.1">C</text>
<text x="587.4" y="287.1">C</text>
<text x="13.4" y="336.2">B</text>
<text x="587.4" y="336.2">B</text>
<text x="13.4" y="389.3">A</text>
<text x="587.4" y="389.3">A</text>
<text x="30" y="416.9">1</text>
<text x="76.7" y="416.9">2</text>
<text x="127" y="416.9">3</text>
<text x="176.5" y="416.9">4</text>
<text x="226.7" y="416.9">5</text>
<text x="275.4" y="416.9">6</text>
<text x="326.4" y="416.9">7</text>
<text x="375" y="416.9">8</text>
<text x="425.8" y="416.9">9</text>
<text x="473.9" y="417.3">10</text>
<text x="524.3" y="416.9">11</text>
<text x="570.2" y="416.9">12</text>
</g>
<g font-size="4.2" fill="#f0f">
<text x="423.7" y="14.3">NOTE : STANDARD FASTENER TORQUE AS PER STD-DES-01-00</text>
<text x="553.8" y="14">FR-DES-006-00</text>
<text x="21.1" y="404.3">NOTE FOR WIPRO PARI DESIGN -REF. ONLY</text>
<text x="45.7" y="408.8">WEAR DETAILS : NA</text>
</g>
<g font-size="3.9" fill="#f0f">
<text x="304.8" y="228.4">HEAT</text>
<text x="304.8" y="232">1)</text>
<text x="312.3" y="232">TO</text>
<text x="318.4" y="228.4">TREATMENT</text>
<text x="320.5" y="232">BE</text>
<text x="328.7" y="232">TOUGHENED</text>
<text x="348" y="228.4">:-</text>
<text x="357" y="232">UPTO</text>
<text x="370.9" y="232">24-32</text>
<text x="388.2" y="232">HRC.</text>
<text x="304.8" y="235.6">2)</text>
<text x="312.3" y="235.6">RETAPPING</text>
<text x="316.3" y="239.2">AT</text>
<text x="324.2" y="239.2">SUPPLIER</text>
<text x="338.1" y="235.6">TO</text>
<text x="346.3" y="235.6">BE</text>
<text x="347.1" y="239.2">END.(</text>
<text x="354.5" y="235.6">DONE</text>
<text x="362" y="239.2">IF</text>
<text x="368.5" y="239.2">APPLICABLE</text>
<text x="368.9" y="235.6">AFTER</text>
<text x="384.6" y="235.6">SURFACE</text>
<text x="396.3" y="239.2">)</text>
<text x="406.6" y="235.6">TREATMENT</text>
</g>
<g font-size="3.9" fill="#800000">
<text x="400" y="357.1">REVISION</text>
<text x="455.9" y="357.1">DESCRIPTION</text>
<text x="526.4" y="357.1">DATE</text>
<text x="540" y="357.1">DRN.BY</text>
</g>
<g font-size="3.9" fill="#c0c0c0">
<text x="357.8" y="383.3">RESERVED</text>
<text x="382.3" y="383.3">SPACE</text>
<text x="357.8" y="388.9">FOR</text>
<text x="357.8" y="394.5">CONTROLLED</text>
<text x="387.8" y="394.5">COPY</text>
<text x="357.8" y="400">STAMP</text>
</g>
<text font-size="3.6" fill="#f0f" x="488.3" y="376.1">LOCK PLATE</text>
<text font-size="3.5" fill="#00f" x="402.4" y="373.3">www.wipropari.com</text>
<g font-size="3.1" fill="#800000">
<text x="565.1" y="353.5">LIMITS</text>
<text x="562" y="371.7">DRAWING TYPE</text>
<text x="437" y="372.3">DESCRIPTION</text>
<text x="436.5" y="380.8">SURFACE AREA</text>
<text x="453.3" y="380.8">SURFACE TREATMENT</text>
<text x="489.7" y="380.8">MACHINING</text>
<text x="509.5" y="380.8">DESIGN UNIT</text>
<text x="530.6" y="380.8">DESIGN UNIT CD.</text>
<text x="558" y="380.6">TEAM NO.</text>
<text x="570.3" y="380.7">SHEET SIZE</text>
<text x="575.6" y="386.1">A2</text>
<text x="436.4" y="391.1">REFERENCE DWG.</text>
<text x="437.8" y="395.5">DRN.BY</text>
<text x="451.4" y="395.4">CHKD.BY</text>
<text x="466.6" y="395.5">APPD.BY</text>
<text x="486.7" y="395.4">MATERIAL</text>
<text x="488.9" y="390.9">PART CLASS.</text>
<text x="515.6" y="390.9">HEAT TREATMENT</text>
<text x="519.6" y="395.9">DRG./PART CODE</text>
<text x="558.9" y="395.5">REV.</text>
<text x="571.4" y="395.6">SCALE</text>
<text x="484.3" y="404.2">NET WEIGHT-Kg</text>
<text x="571.4" y="404.7">SHEET</text>
</g>
<text font-size="3" fill="#800000" x="579.5" y="230.1">°</text>
<g font-size="2.8" fill="#f0f">
<text x="285.5" y="332">3.2</text>
<text x="286.2" y="362.6">3.2</text>
<text x="420.5" y="396">PUNE</text>
<text x="440.1" y="401.2">9255</text>
<text x="451.3" y="401.2">03004785</text>
<text x="466.3" y="401.2">03002882</text>
</g>
<g font-size="2.8" fill="#800000">
<text x="560.4" y="357.7">Gen Tol.: IS 2102</text>
<text x="399.1" y="376.6">1.ALL DIMENSIONS ARE</text>
<text x="399" y="382.7">2.DO NOT SCALE</text>
<text x="399" y="388.7">3.IF IN DOUBT ,</text>
<text x="399" y="395.4">LOCATION :</text>
<text x="404.2" y="402">ALL RIGHTS OF REPRODUCTION &amp;</text>
<text x="404.7" y="405.4">DISTRIBUTION ARE RESERVED</text>
</g>
<g font-size="2.7" fill="#f0f">
<text x="564.6" y="376.2">MACHINING</text>
<text x="436.9" y="385.4">19.86 in^2</text>
<text x="471.4" y="385.5">#</text>
<text x="498.9" y="385">#</text>
<text x="513.6" y="385.3">WEPS</text>
<text x="537.3" y="385.1">0300</text>
<text x="559.7" y="385.1">PL-02</text>
<text x="466.4" y="391.2">PRE93B302026</text>
<text x="508.7" y="391.2">B</text>
<text x="555.2" y="391.1">REF NOTE</text>
<text x="493.4" y="399.5">#</text>
<text x="573.6" y="399.7">2:1</text>
<text x="436.6" y="408.7">18/03/2024</text>
<text x="450.9" y="408.8">18/03/2024</text>
<text x="466" y="408.9">18/03/2024</text>
<text x="489.6" y="408.5">0.35 kg</text>
<text x="571.4" y="408.7">1 OF 1</text>
</g>
<g font-size="2.7" fill="#800000">
<text x="399.9" y="379.7">IN mm</text>
<text x="399.7" y="385.7">DRAWING.</text>
<text x="399.7" y="391.8">ASK TEAM MEMBER</text>
<text x="400.1" y="402.5">C</text>
</g>
<g font-size="2.5" fill="#800000">
<text x="554.9" y="218.3">DEBURR AND REMOVE SHARP</text>
<text x="555.2" y="221">EDGES UNLESS SHARP EDGE</text>
<text x="556.1" y="227.1">UNSP.RADII</text>
<text x="556.8" y="223.8">REQUIREMENT SPECIFIED</text>
<text x="571.4" y="226.9">UNSP.CHF.</text>
<text x="559.2" y="229.9">0.5 R</text>
<text x="572.3" y="230.1">0.5 X 45</text>
<text x="559.8" y="238">UP TO 10</text>
<text x="576.1" y="238.1">±1.5°</text>
<text x="558.5" y="242.2">10 UP TO 50</text>
<text x="575.5" y="242.3">±0°50'</text>
<text x="557.4" y="250.7">120 UP TO 400</text>
<text x="557.9" y="246.5">50 UP TO 120</text>
<text x="575.5" y="250.7">±0°15'</text>
<text x="575.5" y="246.5">±0°25'</text>
<text x="558.7" y="259.4">0.5 UP TO 3</text>
<text x="559.5" y="263.7">3 UP TO 6</text>
<text x="576.6" y="263.6">±0.2</text>
<text x="576.6" y="259.4">±0.1</text>
<text x="559" y="267.9">6 UP TO 30</text>
<text x="576.6" y="267.9">±0.5</text>
<text x="557.8" y="272.2">30 UP TO 120</text>
<text x="576.6" y="272.2">±0.8</text>
<text x="556.9" y="280.7">315 UP TO 1000</text>
<text x="557.3" y="276.4">120 UP TO 315</text>
<text x="576.6" y="276.4">±1.2</text>
<text x="577.7" y="280.7">±2</text>
<text x="556.4" y="284.9">1000 UP TO 2000</text>
<text x="577.6" y="284.9">±3</text>
<text x="558.9" y="289.2">OVER 2000</text>
<text x="577.7" y="289.3">±4</text>
<text x="560" y="297.9">UP TO 10</text>
<text x="577.1" y="297.9">±1°</text>
<text x="558.5" y="302.1">10 UP TO 50</text>
<text x="575.5" y="302.1">±0°30'</text>
<text x="557.4" y="310.6">120 UP TO 400</text>
<text x="558.2" y="306.3">50 UP TO 120</text>
<text x="575.5" y="310.6">±0°10'</text>
<text x="575.5" y="306.4">±0°20'</text>
<text x="558.8" y="319.2">0.5 UP TO 3</text>
<text x="559.4" y="323.4">3 UP TO 6</text>
<text x="576.6" y="319.2">±0.1</text>
<text x="576.6" y="323.5">±0.1</text>
<text x="558.9" y="327.7">6 UP TO 30</text>
<text x="576.7" y="327.7">±0.2</text>
<text x="557.8" y="332">30 UP TO 120</text>
<text x="576.6" y="332">±0.3</text>
<text x="556.8" y="340.5">315 UP TO 1000</text>
<text x="557.3" y="336.3">120 UP TO 315</text>
<text x="576.6" y="336.3">±0.5</text>
<text x="576.6" y="340.5">±0.8</text>
<text x="556.2" y="344.7">1000 UP TO 2000</text>
<text x="576.6" y="344.7">±1.2</text>
<text x="558.9" y="349">OVER 2000</text>
<text x="577.6" y="349">±2</text>
</g>
<g font-size="2.4" fill="#f0f">
<text x="7.7" y="382.7" transform="rotate(-90 7.7 382.7)">Uploading\2022-23\P23Y5\P23Y5B154337.dft</text>
<text x="7.7" y="409.8" transform="rotate(-90 7.7 409.8)">\\srv01102\ExDM</text>
</g>
<g font-size="2.1" fill="#800000">
<text x="558.5" y="232.4">UNSPECIFIED TOL.(FAB)</text>
<text x="559.5" y="234.7">FOR ANGULAR IN mm.</text>
<text x="558.6" y="253.9">UNSPECIFIED TOL.(FAB)</text>
<text x="560.7" y="256.3">FOR LINEAR IN mm.</text>
<text x="558.7" y="292.3">UNSPECIFIED TOL.(M/C)</text>
<text x="559.6" y="294.7">FOR ANGULAR IN mm.</text>
<text x="558.7" y="313.7">UNSPECIFIED TOL.(M/C)</text>
<text x="560.6" y="316.1">FOR LINEAR IN mm.</text>
</g>
</svg>
